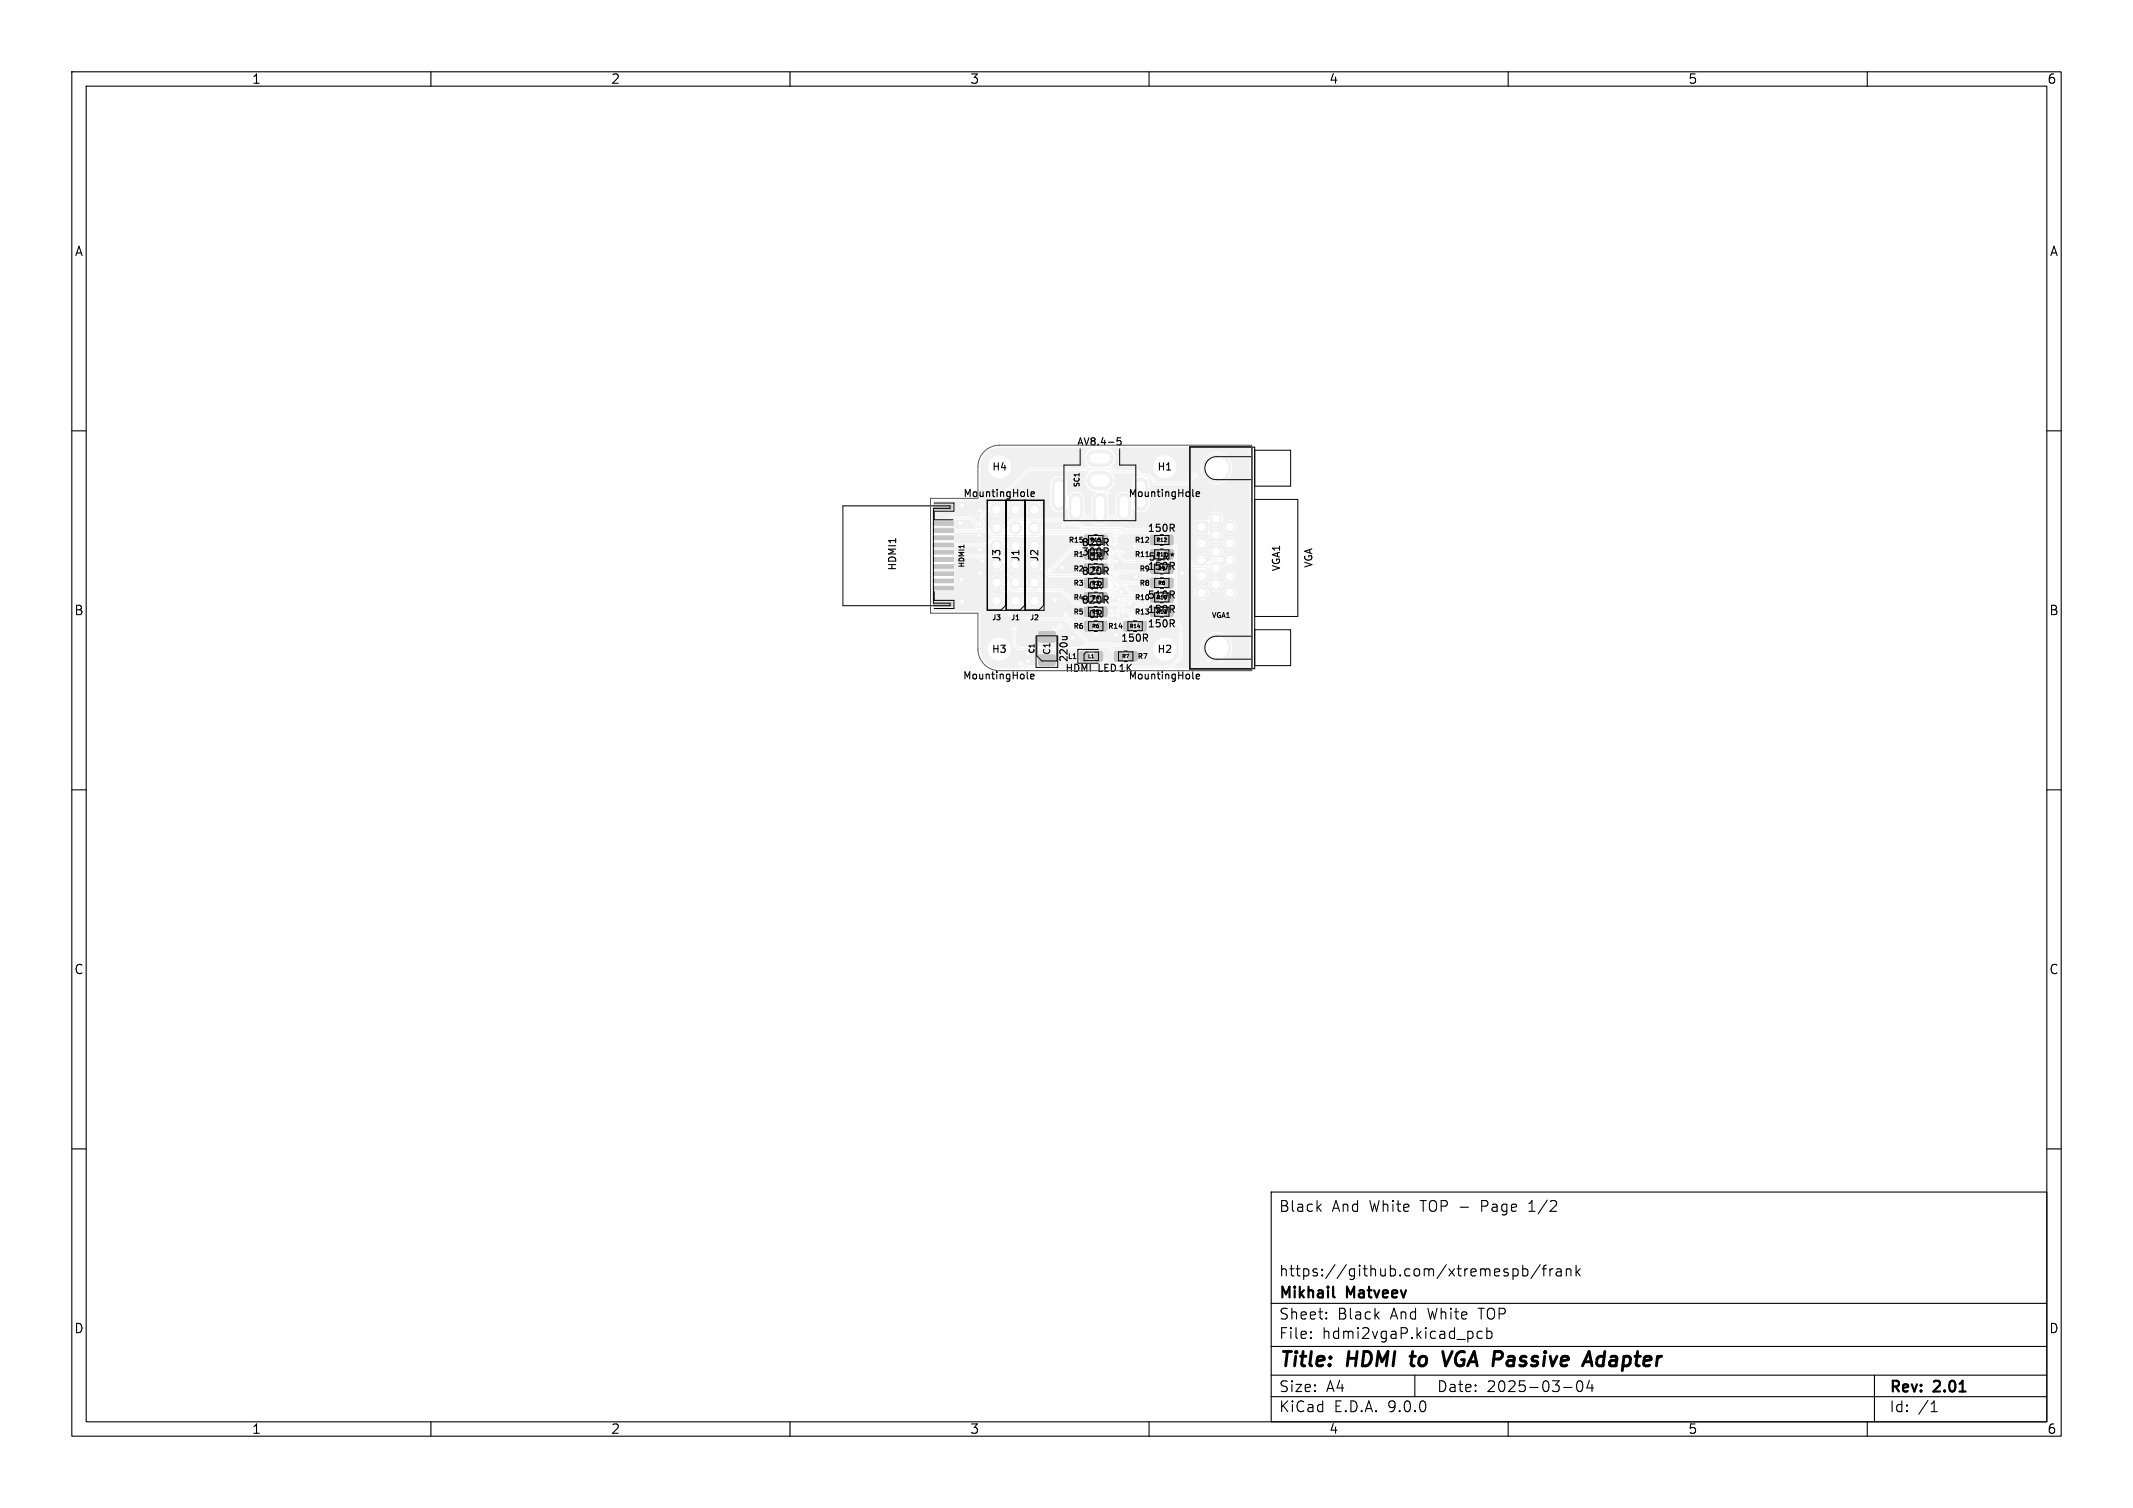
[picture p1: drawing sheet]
<svg xmlns="http://www.w3.org/2000/svg" width="297mm" height="210mm" viewBox="0 0 297 210" stroke-linecap="round" stroke-linejoin="round" font-family="sans-serif">
<g fill="#f0f0f0" stroke="#f0f0f0" stroke-width=".14">
<path d="M151 74.6l.2-.1 .9 .1 .1 .2-.1 1-.2 .1-.9-.1v-.1z"/>
<path d="M153 74.6l.2-.1 .9 .1 .1 .2-.1 1-.2 .1-.9-.1v-.1z"/>
<path d="M162.2 74.6l.2-.1 .9 .1 .1 .2-.1 1-.2 .1-.9-.1v-.1z"/>
<path d="M160.2 74.6l.2-.1 .9 .1 .1 .2-.1 1-.2 .1-.9-.1v-.1z"/>
<path d="M156.5 86.6l.2-.1 .9 .1v.2v1l-.2 .1-.9-.1-.1-.1z"/>
<path d="M158.5 86.6l.2-.1 .9 .1 .1 .2-.1 1-.2 .1-.9-.1-.1-.1z"/>
<path d="M153 86.6l.2-.1 .9 .1 .1 .2-.1 1-.2 .1-.9-.1v-.1z"/>
<path d="M151 86.6l.2-.1 .9 .1 .1 .2-.1 1-.2 .1-.9-.1v-.1z"/>
<path d="M160.2 76.6l.2-.1 .9 .1 .1 .2-.1 1-.2 .1-.9-.1v-.1z"/>
<path d="M162.2 76.6l.2-.1 .9 .1 .1 .2-.1 1-.2 .1-.9-.1v-.1z"/>
<path d="M153 78.6l.2-.1 .9 .1 .1 .2-.1 1-.2 .1-.9-.1v-.1z"/>
<path d="M151 78.6l.2-.1 .9 .1 .1 .2-.1 1-.2 .1-.9-.1v-.1z"/>
<path d="M144.7 91.2h2.1l.1 .2v1.1l-.2 .2h-2l-.1-.3z"/>
<path d="M144.7 88l2.1-.1 .1 .3v1.1l-.2 .1h-2l-.1-.2z"/>
<path d="M160.2 80.6l.2-.1 .9 .1 .1 .2-.1 1-.2 .1-.9-.1v-.1z"/>
<path d="M162.2 80.6l.2-.1 .9 .1 .1 .2-.1 1-.2 .1-.9-.1v-.1z"/>
<path d="M153 80.6l.2-.1 .9 .1 .1 .2-.1 1-.2 .1-.9-.1v-.1z"/>
<path d="M151 80.6l.2-.1 .9 .1 .1 .2-.1 1-.2 .1-.9-.1v-.1z"/>
<path d="M130 72.7h2.8v.5h-2.8z"/>
<path d="M130 73.7h2.8v.5h-2.8z"/>
<path d="M130 74.7h2.8v.5h-2.8z"/>
<path d="M130 75.7h2.8v.5h-2.8z"/>
<path d="M130 76.7h2.8v.5h-2.8z"/>
<path d="M130 77.7h2.8v.5h-2.8z"/>
<path d="M130 78.7h2.8v.5h-2.8z"/>
<path d="M130 79.7h2.8v.5h-2.8z"/>
<path d="M130 80.7h2.8v.5h-2.8z"/>
<path d="M130 81.7h2.8v.5h-2.8z"/>
<path d="M130 70.3h2.6v.6h-2.6z"/>
<path d="M130 83.9h2.6v.6h-2.6z"/>
<path d="M150.4 90.8l.2-.1 .8 .1 .1 .2-.1 1-.2 .1-.8-.1-.1-.1z"/>
<path d="M152.5 90.8l.1-.1 .9 .1v.2v1l-.2 .1-.8-.1-.1-.1z"/>
<path d="M153 82.6l.2-.1 .9 .1 .1 .2-.1 1-.2 .1-.9-.1v-.1z"/>
<path d="M151 82.6l.2-.1 .9 .1 .1 .2-.1 1-.2 .1-.9-.1v-.1z"/>
<path d="M155.2 90.8l.2-.1 .9 .1v.2v1l-.2 .1-.9-.1-.1-.1z"/>
<path d="M157.2 90.8l.2-.1 .9 .1v.2v1l-.2 .1-.9-.1-.1-.1z"/>
<path d="M153 84.6l.2-.1 .9 .1 .1 .2-.1 1-.2 .1-.9-.1v-.1z"/>
<path d="M151 84.6l.2-.1 .9 .1 .1 .2-.1 1-.2 .1-.9-.1v-.1z"/>
<path d="M166.5 72.6h1.6v1.6h-1.6z"/>
<circle cx="138.8" cy="83.7" r=".85"/>
<circle cx="138.8" cy="81.1" r=".85"/>
<circle cx="138.8" cy="78.6" r=".85"/>
<circle cx="138.8" cy="76" r=".85"/>
<circle cx="138.8" cy="73.5" r=".85"/>
<circle cx="138.8" cy="71" r=".85"/>
<circle cx="144" cy="83.7" r=".85"/>
<circle cx="144" cy="81.1" r=".85"/>
<circle cx="144" cy="78.6" r=".85"/>
<circle cx="144" cy="76" r=".85"/>
<circle cx="144" cy="73.5" r=".85"/>
<circle cx="144" cy="71" r=".85"/>
<circle cx="141.4" cy="83.7" r=".85"/>
<circle cx="141.4" cy="81.1" r=".85"/>
<circle cx="141.4" cy="78.6" r=".85"/>
<circle cx="141.4" cy="76" r=".85"/>
<circle cx="141.4" cy="73.5" r=".85"/>
<circle cx="141.4" cy="71" r=".85"/>
<circle cx="169.4" cy="90.2" r="2"/>
<circle cx="169.4" cy="65.2" r="2"/>
<circle cx="167.3" cy="75.7" r=".8"/>
<circle cx="167.3" cy="78" r=".8"/>
<circle cx="167.3" cy="80.3" r=".8"/>
<circle cx="167.3" cy="82.5" r=".8"/>
<circle cx="169.3" cy="72.2" r=".8"/>
<circle cx="169.3" cy="74.5" r=".8"/>
<circle cx="169.3" cy="76.8" r=".8"/>
<circle cx="169.3" cy="79.1" r=".8"/>
<circle cx="169.3" cy="81.4" r=".8"/>
<circle cx="171.3" cy="73.4" r=".8"/>
<circle cx="171.3" cy="75.7" r=".8"/>
<circle cx="171.3" cy="78" r=".8"/>
<circle cx="171.3" cy="80.3" r=".8"/>
<circle cx="171.3" cy="82.5" r=".8"/>
<circle cx="155.6" cy="85.8" r=".3"/>
<circle cx="158.2" cy="84.5" r=".3"/>
<circle cx="133.7" cy="72.9" r=".3"/>
<circle cx="149.3" cy="88.8" r=".3"/>
<circle cx="147.6" cy="87.2" r=".3"/>
<circle cx="134" cy="83.8" r=".3"/>
<circle cx="133.9" cy="80.7" r=".3"/>
<circle cx="143.1" cy="92.1" r=".3"/>
<circle cx="134" cy="70.4" r=".3"/>
<circle cx="155.8" cy="83.5" r=".3"/>
<circle cx="140.2" cy="80.1" r=".3"/>
<circle cx="156.1" cy="82.4" r=".3"/>
<circle cx="136.5" cy="76.6" r=".3"/>
<circle cx="159.3" cy="79" r=".3"/>
<circle cx="136.5" cy="79.7" r=".3"/>
<circle cx="158.2" cy="80.3" r=".3"/>
<circle cx="161.8" cy="76.2" r=".3"/>
<circle cx="148" cy="73.2" r=".3"/>
<circle cx="154.7" cy="75.2" r=".3"/>
<circle cx="156.3" cy="76.9" r=".3"/>
<circle cx="146.9" cy="83.6" r=".3"/>
<circle cx="164.6" cy="79.8" r=".3"/>
<circle cx="159.5" cy="84.1" r=".3"/>
<circle cx="147.9" cy="79.1" r=".3"/>
<circle cx="136.8" cy="78.1" r=".3"/>
<circle cx="154.2" cy="68.6" r=".3"/>
<circle cx="143.2" cy="91" r=".3"/>
<circle cx="152.6" cy="88.2" r=".3"/>
<circle cx="140.1" cy="82.4" r=".3"/>
<circle cx="145.4" cy="80.8" r=".3"/>
<circle cx="154.7" cy="85.1" r=".3"/>
<circle cx="155.4" cy="78.2" r=".3"/>
<circle cx="136.5" cy="71.1" r=".3"/>
<circle cx="136.3" cy="74.6" r=".3"/>
<circle cx="158" cy="76.1" r=".3"/>
<circle cx="155.5" cy="88.4" r=".3"/>
<circle cx="136.3" cy="72.9" r=".3"/>
<circle cx="141.2" cy="87.7" r=".3"/>
<circle cx="166.4" cy="66.2" r=".3"/>
<circle cx="159.3" cy="82.8" r=".3"/>
<circle cx="157.5" cy="86.1" r=".3"/>
<circle cx="155.6" cy="79.7" r=".3"/>
<circle cx="148.4" cy="85.7" r=".3"/>
<circle cx="155.4" cy="82" r=".3"/>
<circle cx="149.8" cy="87" r=".3"/>
<circle cx="155" cy="83" r=".3"/>
<circle cx="157.2" cy="84" r=".3"/>
<circle cx="155.3" cy="74.8" r=".3"/>
<circle cx="146.1" cy="79.5" r=".3"/>
<circle cx="165.8" cy="78.7" r=".3"/>
<circle cx="155.2" cy="75.7" r=".3"/>
<circle cx="156.3" cy="85.1" r=".3"/>
<circle cx="156" cy="74.1" r=".3"/>
<circle cx="155.5" cy="76.8" r=".3"/>
<circle cx="142.2" cy="92.4" r=".3"/>
</g>
<path d="M147.4 67.5v2.7M149.8 69.6v2M153.2 69.6v2.4M156.5 69.6v2M158.9 67.5v2.7" fill="none" stroke="#f0f0f0" stroke-width="2"/>
<path d="M152.6 66.9h1" fill="none" stroke="#f0f0f0" stroke-width="2.7"/>
<path d="M152.4 63.8h1.5" fill="none" stroke="#f0f0f0" stroke-width="2.4"/>
<g fill="none" stroke="#f0f0f0" stroke-width=".15">
<path d="M131.4 77.9h2.9l1.8 1.9h.3v-1.1l.4-.3v-.3M131.4 75.9h5.8l1-1h1l1.1 1.2h1.1M131.4 76.9h1.6l.5 .5h5.7l1.1 1.2h1.1M131.4 73.9h6.2l.7 .7h6.2l.3-.3h7.4l.5 .5M136.3 74.6h-.9l-.3 .3h-3.7M136.5 71.1l-.2 .2v1.6M138.3 69.9l-.6 .6v.4l-1.1 1v.6l.3 .2v.5l-.3 .3h-.5l-.3-.3v-.5l-.6-.6h-3.1l-.7 .8M138.8 73.5h1l1.1-1.1h7.2l.5 .6h1.5l.7 .6h5.4l.2 .2h5l2.2 2.3v8.2l-.8 .9M144 73.5h1.1l.5 .5 9.3-.1 .4 .5v.4M145.1 78.6v.7l.9 .9h6.5l1.1 1M150.4 70.6v1.4h5.4M151.6 79.2v-1h2.5l.4 .4v1.3l1.5 1.6h.4l1.3 1.2"/>
<path d="M152.6 76.3h-3.2l-3.3 3.2M153.6 79.7l1.5 1.5v.4l.3 .4M154.1 75.7h1.1M154.1 76.2l.7 .7v3l1.4 1.3h4.6M155.5 76.8v.3l1.2 1.1h4.8M155.8 72h.1M156 74.1h3.7l1.1 1.1v2M157.1 70.6l-1.3 1.4M159 66.2l-.6-.5h-3.1l-.4-.4h-11.7l-4.5 4.6M159 66.2h.1M160.3 79.6h-4.5l-.2 .2M161.6 78.3v4"/>
<path d="M162.8 79.2v4M166.4 66.2l-1.1 1.1h-4.6v-.3l-.7-.8h-1M171.3 78h-2.4l-1 1h-1.7l-.4-.3M138.8 83.7l2.5 2.5h7.2l.7 .8M138.8 81.1h1l1.1 1.1h7l1.9 1.9h6.3l.6-.7h1.3l1.8 1.8M141.2 87.7v2.1l.5 .5h8.9l.3-.3h3.4l1.4 1.4M145.8 91.9h2.4M147.6 87.2l-.5 .5h-.4l-.9 1M148.4 85.7l1.3 1.3M149.2 87.2l2.5 2.5h2.7l.2 .1h1.6M152.6 86.3l-1 .9M153 91.4l1.2 1.2h2.3l1.2-1.2"/>
<path d="M153.6 85.2l.4 .4h1.1M153.7 87h1.6M155 83l-.1 .2h-1.3M155.1 85.6h.1M157.2 84h-.5l-1.6 1.6M157.2 87.2v1.6M157.5 86.1l-.2 .2h-.8l-.3 .3h-.6v-.1l-1.2 .1-.3-.3h-1.1M158.4 83.1h-2.2l-.2-.2h-.5v-.1l-.3-.3h-.1l-.3-.2h-3.2v.9M160.8 85.5l-1.8 1.7M161.9 84.1v1.7l.3 .3M163.2 86.1l1.2 1.2v4.3l-1.3 1.4h-20.4l-.5-.6"/>
</g>
<path d="M156.3 85.1h1l.7 .7v.5l-1 .9" fill="none" stroke="#f0f0f0" stroke-width=".2"/>
<g fill="#f0f0f0">
<path d="M131.4 77.8h1.6v-.2l-.2-.2 .2-.2 .5 .5h4.6a1.05 1.05 0 0 0 .3 1.8 1.05 1.05 0 0 0 1.4-1l.6 .3a1.07 1.07 0 0 0 .9 .7 1.07 1.07 0 0 0 1.1-.6 1.01 1.01 0 0 0-.7-1.3 1.01 1.01 0 0 0-1.3 .7h-.1l-1-1.1h-.3v-.2a1.17 1.17 0 0 0 .8-1l.4 .2a.49 .49 0 0 1 .4 .5 1.01 1.01 0 0 0 1.2 .3 1.01 1.01 0 0 0 .6-1h.6v.1a1.01 1.01 0 0 0 1.6 .8 1.01 1.01 0 0 0 0-1.7 1.01 1.01 0 0 0-1.6 .8h-.6v-.2a1.06 1.06 0 0 0-1-.8 1.06 1.06 0 0 0-1 .7l-.8-.7v-.2h4.9l.5-.3h5.7l.1 .1v.5h.8l-.1 .2h-.7v.7l-1.5 .1-3 2.9-.3 .1-.3 .3-.3-.2v-.7l-.1-.1a.49 .49 0 0 1-.5-.4 1.01 1.01 0 0 0-1.4-.1 1.01 1.01 0 0 0-.1 1.4 1.01 1.01 0 0 0 1.5 0l1.2 1.1h4.9l-.1 1.4 .2 .2 .3 .1a.18 .18 0 0 1 0 .2 .18 .18 0 0 1-.2 .1l-.3 .2v1.3h-.9l-2-1.9-3.1-.1a1.04 1.04 0 0 0 0-1.5 1.04 1.04 0 0 0-1.5 0 1.04 1.04 0 0 0 0 1.5l-1.1 .1-.1-.1a1.01 1.01 0 0 0-.3-1.7 1.01 1.01 0 0 0-1.4 1h-.1l-.6-.4a1 1 0 0 0-1.5-.4 1 1 0 0 0 0 1.6 1 1 0 0 0 1.5-.5l1.2 .9 6.9 .1 1.8 1.8 1.3 .1-.1 1.3 .2 .3h1.1l.1 .2-.1 .2-.9-.1-.3 .2-.1 1.2 .1 .2 .2 .1h1.1l.1-.3v-.8l.3-.3 .2 .2v1l.3 .2h.9l.3-.2v-.5h.6a.52 .52 0 0 0 .6 .2 .52 .52 0 0 0 .3-.7h.5l.1 1.1 .6 .2v.6l-.9 .9h-1.4l-.2-.1-2.7-.1-1.9-1.8v-.2a.48 .48 0 0 0 .3-.6 .48 .48 0 0 0-.7-.3l-.7-.7a.47 .47 0 0 0-.5-.6 .47 .47 0 0 0-.4 .7l-6.5 .1-1.8-1.8 .2-.6h.6v.2a1.01 1.01 0 0 0 1.1 .9 1.01 1.01 0 0 0 .9-1.1h.6v.2a1.01 1.01 0 0 0 1.6 .7 1.01 1.01 0 0 0 0-1.7 1.01 1.01 0 0 0-1.6 .8h-.6v-.2a1.01 1.01 0 0 0-1.1-.7 1.01 1.01 0 0 0-.9 .9h-.6l-.1-.2a1.01 1.01 0 0 0-1.3-.7 1.01 1.01 0 0 0-.5 1.4 1.01 1.01 0 0 0 1.3 .5l2.1 1.8h7.1l.6 .7 .1 .2 2.2 2.4-.5 .1-.4 .3h-8.5l-.5-.5v-1.5h3v1.1l.2 .3 2.2 .1 .3-.3v-1.3l.4-.3a.46 .46 0 0 0 .6-.4 .46 .46 0 0 0-.5-.5 .46 .46 0 0 0-.4 .5l-.2 .2h-.3l-.4 .3h-1.6l-.2 .1-.1 .2h-3a.46 .46 0 0 0 .2-.6 .46 .46 0 0 0-.6-.2 .46 .46 0 0 0-.2 .6l.2 .2v1.7l.7 .7h8.5v.2l-.1 .6h.7v-.8h.2v.8h.7v-.4a.61 .61 0 0 0-.9-.4v-.1l.2-.2h3.2l.8 .8v1l.3 .3-.1 .1h-.9l-.6-.6v-1l-.2-.2-.2-.1-.8 .1-.2 .1v1.3l.2 .2h1l.3 .4v.1h-6.7l.1-.5h1a.46 .46 0 0 0 .5-.1 .46 .46 0 0 0 .1-.6h1.3l.1 .6 .3 .2h.3v-.8h.2v.8h.5l.2-.4v-.4h-2.9l-.1-.1a.54 .54 0 0 0-.8 .3h-.8a.64 .64 0 0 0-.3-.7h-2.1l-.2 .3v1.4h-1.7l-.2-.1a.47 .47 0 0 0-.4-.6 .47 .47 0 0 0-.5 .5 .59 .59 0 0 0 .6 .4l-.1 .2h-3a2.71 2.71 0 0 1-2.7-2.8h1v.2a1.6 1.6 0 0 0 2.5 1.3 1.6 1.6 0 0 0 0-2.8 1.6 1.6 0 0 0-2.5 1.3h-1v-4.9l-.1-.2-6.5-.2v-.4h2.8v-.7l-.1-.2h-2.7v-1.3l.1-.1h2.8l.1-.1v-.6a.19 .19 0 0 1-.1-.2 .19 .19 0 0 1 .2-.2v-.2h-1.5l-.1-.1 .1-.1h1.5v-.2l-.2-.2 .1-.2v-.6l-.1-.1-2.9-.1 .1-.1h2.9v-.7l-.1-.2 .2-.2v-.2h-1.5z"/>
<path d="M154.3 62.3l19.7 .1v30.6l-.1 .1-10.5-.1 1.2-1.3v-1.6h2.6l.1 .8 .4 .8 .5-.4 .1 .1-.4 .4a2.2 2.2 0 0 0 3 0l-.5-.4 .2-.1 .4 .4a2.2 2.2 0 0 0 0-3l-.4 .4-.2-.1 .4-.5a2.2 2.2 0 0 0-2.9 .1l.4 .4-.1 .1-.5-.4-.3 .5-.2 .9h-2.6v-2.8l-1.2-1.3 .1-.3v-.9l.4-.4v-2h2.4l.1 .4 .1 .4 .4-.4 .1 .2-.3 .3 .5 .2h.4l.4-.2-.4-.3 .1-.2 .4 .4 .2-.4v-.3h2a.96 .96 0 0 0 1.3 .9 .96 .96 0 0 0 .3-1.6 .96 .96 0 0 0-1.5 .5l-.1 .2h-2l-.2-.6-.4 .4-.1-.2 .4-.3-.4-.2-.4-.1-.5 .3 .3 .3-.1 .2-.4-.4-.2 .5h-2.4v-1.1h4.4v.4l.2 .3 .4-.3 .1 .1-.3 .4 .5 .2h.4l.3-.2-.3-.4 .1-.1 .4 .3 .2-.3v-.4l-.2-.5-.4 .3-.1-.1 .3-.4-.5-.2h-.4l-.3 .2 .3 .4-.1 .1-.4-.3-.2 .5h-4.4v-2.7h1.5a.66 .66 0 0 0 .6 .6l.1 .1h.7l.1 .1a.96 .96 0 0 0-.1 1.7 .96 .96 0 0 0 1.5-.9h2v.1a.96 .96 0 0 0 1.5 .8 .96 .96 0 0 0 0-1.7 .96 .96 0 0 0-1.5 .8h-2l-.1-.4-.4-.5 .4-.3h.1a.98 .98 0 0 0 1.5 .9 .98 .98 0 0 0 .1-1.6l.4-.1a.99 .99 0 0 0 1.2 .7 .99 .99 0 0 0 .7-1.2 1 1 0 0 0-1-.7 1 1 0 0 0-.9 .7h-.3l-.4-.5 .1-.1 .4 .4 .1-.2 .1-.6-.2-.5-.4 .3-.1-.1 .3-.4-.5-.2-.4 .1-.3 .1 .3 .4-.1 .1-.4-.3-.2 .3v.4l.2 .6 .4-.4 .1 .1-.3 .4 .1 .2-.5 .3a1 1 0 0 0-1.3-1 1 1 0 0 0-.3 1.7h-.4a.48 .48 0 0 0-.4-.6 .48 .48 0 0 0-.5 .4h-1.5v-2.6l-.4-.4h2.9a.95 .95 0 0 0 .9 1 .95 .95 0 0 0 1-1h2v.2a.96 .96 0 0 0 1.5 .7 .96 .96 0 0 0 0-1.6 .96 .96 0 0 0-1.5 .7h-2l-.1-.2a.96 .96 0 0 0-1-.7 .96 .96 0 0 0-.8 .9h-2.9v-.9l-.1-.3h-1.2l-.8-.8h-4.8l-.3-.2h-5.4l-.6-.6 .5-.5h1.2a1.18 1.18 0 0 0 1.1 .9 1.18 1.18 0 0 0 1.2-.9h1.3a1.15 1.15 0 0 0 1.5 .3h9.3v1.7h1.8l.3 .9 .4-.4 .1 .1-.3 .4a1 1 0 0 0 1.2 0l-.3-.4 .1-.1 .4 .4 .1-.2 .1-.6-.2-.5-.4 .4-.1-.2 .3-.3-.5-.3-.4 .1-.3 .2 .3 .3-.1 .2-.4-.4-.1 .1h-.1v-.7h2v.2a.96 .96 0 0 0 1.5 .7 .96 .96 0 0 0 0-1.6 .96 .96 0 0 0-1.5 .7h-2v-.5l.1-.1 .1 .2 .4-.4 .1 .2-.3 .3 .5 .2h.4l.3-.2-.3-.3 .1-.2 .4 .4 .1-.2 .1-.4-.1-.5-.1-.2-.4 .4-.1-.2 .3-.3-.5-.3-.4 .1-.3 .2 .3 .3-.1 .2-.4-.4-.3 .8h-1.7l-.1 .2h-9.3l.4-.4 .1-.3 .1-1.2 .5 .5 .6 .2v-.7h.2v.7a1.2 1.2 0 0 0 1.1-1.1v-1.4h-.6v-.2h.6v-1.3l-.1-.4-.3-.4 .1-.1h.1l.6 .5v.4l.2 .1h4.7l.9-.8a.46 .46 0 0 0 .5-.3 .46 .46 0 0 0-.3-.6 .46 .46 0 0 0-.5 .3l-.1 .3-.7 .7h-4.2l-.9-1.1h-1l-.6-.5h-3.1l-.3-.4-.4-.1 .1-.1h5.8a1.6 1.6 0 0 0 1.5 1.7 1.6 1.6 0 0 0 1.7-1.5h3.4l.1 .8 .4 .8 .5-.4 .1 .1-.4 .5a2.2 2.2 0 0 0 3-.1l-.5-.4 .2-.1 .4 .4a2.2 2.2 0 0 0 0-3l-.4 .4-.2-.1 .4-.5a2.2 2.2 0 0 0-2.9 .1l.4 .4-.1 .1-.5-.4-.3 .5-.2 .9h-3.4a1.6 1.6 0 0 0-1.5-1.7 1.6 1.6 0 0 0-1.7 1.5h-5.8l.4-.5 .1-.5h-.7v-.2h.7a1.68 1.68 0 0 0-1.1-1.3z"/>
<path d="M157.8 86.8l.5-.3 .1 1.4 .3 .2h.7l.2-.1 .2-.2v-1l.7-.7 .7-.1 .4-.2 .6 .6h.9l1.1 1v4.1l-1.3 1.2h-5.9l-.1-.1 .4-.4h.9l.3-.2-.1-1.3-.3-.2h-.7l-.2 .1-.2 .2v1l-.6 .6h-.2v-.1l.2-.2 .1-.2-.1-1.2-.3-.2-.9 .1-.3-.3h5.7a1.61 1.61 0 0 0 2.2 1.6 1.61 1.61 0 0 0 .4-2.7 1.61 1.61 0 0 0-2.6 .8v.3l-5.7-.1v-.2h1.4l1.1-1.1 .1-.8 .3-.3z"/>
<path d="M156.5 84.6l.3-.4a.53 .53 0 0 0 .7 .1 .53 .53 0 0 0 .2-.6h.2l1.7 1.7a.34 .34 0 0 1 .4 .1 .34 .34 0 0 1 0 .4l-.5 .5-.8-.1-.4 .2-.1-.8-.7-.8h-.8l-.3-.2z"/>
<path d="M154.3 85.9l.9-.1 .6-.5a.54 .54 0 0 0 .9 .1h.5l.1 .2-.3 .4h-.5l-.4 .4-1-.1-.5 .1-.4-.4z"/>
<path d="M154.2 84.4h1.6l.1 .1-.9 .8-.6 .1-.1-.1z"/>
<path d="M156.8 81.5l2.4-.1a.59 .59 0 0 0 .9 .5l.3 .2 .9-.1 .1 .1a.21 .21 0 0 1-.2 .2h-.8l-.3 .2-.1 1.2 .2 .3 .2 .1 1-.1 .1-.3v-.9l.4-.4v-.6h.1l.2 .2 .3 .1a.18 .18 0 0 1 0 .2 .18 .18 0 0 1-.2 .1l-.3 .2v1l-.3 .4v.6h-.2l-.3-.2-.8-.1a.59 .59 0 0 0-.4 .6h-.2l-1.1-1.1v-.1l.1-.1a.38 .38 0 0 1 .5-.3 .46 .46 0 0 0 .4-.7 .46 .46 0 0 0-.8-.1h-1.2z"/>
<path d="M154.3 83.5l.5-.1a.56 .56 0 0 0 .7-.2h.4l.5 .3-.5 .4h-1.5l-.1-.1z"/>
<path d="M155.9 81.7h.5l1 1.1-.1 .1h-.9l-.3-.2h-.3a.16 .16 0 0 1-.2-.1 .16 .16 0 0 1 .1-.2l.2-.3z"/>
<path d="M155.7 80.2l.5-.3h3.8l.3 .1h1l.1 .1v.3l-1-.1a.61 .61 0 0 0-.4 .7h-3.7l-.7-.6z"/>
<path d="M146.6 79.4l2.9-2.9h1.3v1.2a.44 .44 0 0 0 .5 .4 .18 .18 0 0 1 0 .2 .18 .18 0 0 1-.2 .1l-.3 .2v1.2v.1h-4.2l-.1-.1z"/>
<path d="M155.1 77.1h.1l.2 .1 1.2 1.2 3.5 .1-.1 .9h-4.1a.58 .58 0 0 0-.8 .2l-.1-.1z"/>
<path d="M160.1 74.1h1.2l.7 .7 .1 1.1 .3 .2h.8a.17 .17 0 0 1 .2 .1 .17 .17 0 0 1-.2 .1h-.8l-.3 .2-.1 1.1-.4 .4-.1-.1v-1.2a.44 .44 0 0 0-.4-.4h-.1a.19 .19 0 0 1 0-.2 .19 .19 0 0 1 .2-.1l.2-.1 .1-.2-.1-1.2-.2-.2-1 .1z"/>
<path d="M154.3 76h.5a.5 .5 0 0 0 .8 0 .5 .5 0 0 0-.2-.7l.1-.1a.57 .57 0 0 0 .3-.6l.4-.1 .3-.2h3.1l.4 .5v.9a.44 .44 0 0 0 .5 .4 .18 .18 0 0 1 0 .2 .18 .18 0 0 1-.2 .1l-.3 .2 .1 1.3-.1 .1h-3.2l-.9-.9a.49 .49 0 0 0-.2-.7 .49 .49 0 0 0-.7 .3z"/>
<path d="M129.9 76.3h2.9l.2-.2h4.2l.5-.4a1.33 1.33 0 0 0 .8 1.4l-.1 .1h-4.7l-.9-.7h-2.8z"/>
<path d="M131.4 74.8h1.6v-.2a.24 .24 0 0 1-.2-.3 .24 .24 0 0 1 .2-.2h4.5l.5 .6-1 1h-4l-.2-.3 .2-.2v-.2h-1.5z"/>
<path d="M152.5 74.2l2.2-.1 .3 .2v.2a.57 .57 0 0 0 .1 .7l-.3 .3h-.4l-.1-.9-.1-.2-1-.1-.4 .2z"/>
<path d="M144.8 72.7l3.1-.1 .7 .6h1.4l.4 .5h-4.7l-.4-.4h-.3z"/>
<path d="M129.9 73.3h2.9l.1-.1-.1-.7 .1-.1h2.2l.5 .5a.62 .62 0 0 0 .3 .7l-.1 .1h-2.8l-.2-.2h-2.8z"/>
<path d="M136.9 72l.7-.8 .2 .1a1.01 1.01 0 0 0 1.2 .7 1.01 1.01 0 0 0 .8-1.1h.6a1.01 1.01 0 0 0 1 1.1 1.01 1.01 0 0 0 1-1.1h.6a1.01 1.01 0 0 0 1.4 1 1.01 1.01 0 0 0 .3-1.7 1.01 1.01 0 0 0-1.6 .5l-.1 .2h-.6a1.01 1.01 0 0 0-1-.9 1.01 1.01 0 0 0-1 .9h-.6l-.3-.6-.5-.3v-.1l4.3-4.3h8.4a2.08 2.08 0 0 0-.6 1.2h.7v.2h-.7a1.72 1.72 0 0 0 1.5 1.5 1.6 1.6 0 0 0-.6 1v2.2l-.1 .1-.9-.1v-2.2a1.17 1.17 0 0 0-1-1 1.17 1.17 0 0 0-1.2 .5l-.2-.1h-.6v-.2h.6v-1.3a1.2 1.2 0 0 0-1.1-1.1v.7h-.2v-.7a1.2 1.2 0 0 0-1.1 1.1v1.3h.6v.2h-.6v1.4a1.2 1.2 0 0 0 1.1 1.1v-.7h.2v.7a1.37 1.37 0 0 0 1-.7l.1 .1v.9a1.25 1.25 0 0 0 .6 .9l-.1 .1h-.4l-.6-.5h-7.2l-1.2 1a1.05 1.05 0 0 0-1.2-.7 1.05 1.05 0 0 0-.8 1.2l-.9-.1 .3-.4v-.5l-.2-.3z"/>
<path d="M129.9 69.7l6.5-.1 .1-.2v-4.5h1.1a1.6 1.6 0 0 0 2.2 1.6 1.6 1.6 0 0 0 .4-2.7 1.6 1.6 0 0 0-2.6 .8v.3h-1.1a2.69 2.69 0 0 1 2.7-2.6h12.8v.1a1.55 1.55 0 0 0-1 1.3h.7v.2h-.7a1.84 1.84 0 0 0 .6 1.1l-8.5 .1-4.5 4.5-.4 .1-.7 .7-.1 .4-.9 1-.1 .7 .1 .2a.31 .31 0 0 1 0 .5 .31 .31 0 0 1-.5-.2v-.4l-.7-.7h-3.2l-.7 .6h-1.5v-1.4h2.7l.1-.2v-.6l-.1-.1h-2.6l-.1-.1z"/>
<path d="M154.7 65.6h.1l.4 .3h3.1l.3 .4a1.31 1.31 0 0 0-.9 1.1v1.3h.6v.2h-.6l-.2 .1a1.17 1.17 0 0 0-1.2-.5 1.17 1.17 0 0 0-1 1v2.3h-1v-2.5l-.2-.3-.4-.5a1.69 1.69 0 0 0 1.5-1.5h-.7v-.2h.7a1.91 1.91 0 0 0-.6-1.1z"/>
<path d="M153.1 65.6h.1v.5h-.2z"/>
<path d="M153 64.5h.2v.6l-.1-.1z"/>
</g>
<g fill="#fff" stroke="#fff" stroke-width=".14">
<circle cx="155.6" cy="85.8" r=".17"/>
<circle cx="158.2" cy="84.5" r=".17"/>
<circle cx="133.7" cy="72.8" r=".17"/>
<circle cx="149.3" cy="88.8" r=".17"/>
<circle cx="147.6" cy="87.2" r=".17"/>
<circle cx="134" cy="83.8" r=".17"/>
<circle cx="133.9" cy="80.7" r=".17"/>
<circle cx="143.1" cy="92.1" r=".18"/>
<circle cx="134" cy="70.4" r=".18"/>
<circle cx="155.8" cy="83.5" r=".17"/>
<circle cx="140.2" cy="80.1" r=".18"/>
<circle cx="156.1" cy="82.4" r=".18"/>
<circle cx="136.5" cy="76.5" r=".17"/>
<circle cx="136.5" cy="79.7" r=".18"/>
<circle cx="158.2" cy="80.3" r=".17"/>
<circle cx="161.8" cy="76.2" r=".17"/>
<circle cx="148" cy="73.2" r=".17"/>
<circle cx="154.7" cy="75.2" r=".17"/>
<circle cx="156.3" cy="76.9" r=".17"/>
<circle cx="146.9" cy="83.6" r=".18"/>
<circle cx="164.6" cy="79.8" r=".17"/>
<circle cx="159.5" cy="84.1" r=".17"/>
<circle cx="147.9" cy="79" r=".18"/>
<circle cx="136.8" cy="78.1" r=".17"/>
<circle cx="154.2" cy="68.6" r=".18"/>
<circle cx="143.2" cy="91" r=".17"/>
<circle cx="152.6" cy="88.2" r=".18"/>
<circle cx="140.1" cy="82.4" r=".17"/>
<circle cx="145.4" cy="80.8" r=".17"/>
<circle cx="154.7" cy="85.1" r=".17"/>
<circle cx="155.4" cy="78.2" r=".18"/>
<circle cx="136.5" cy="71.1" r=".17"/>
<circle cx="136.3" cy="74.5" r=".17"/>
<circle cx="158" cy="76.1" r=".17"/>
<circle cx="155.4" cy="88.4" r=".17"/>
<circle cx="136.3" cy="72.9" r=".18"/>
<circle cx="141.2" cy="87.7" r=".17"/>
<circle cx="166.4" cy="66.2" r=".17"/>
<circle cx="159.3" cy="82.8" r=".17"/>
<circle cx="157.5" cy="86.1" r=".17"/>
<circle cx="155.6" cy="79.7" r=".18"/>
<circle cx="148.4" cy="85.7" r=".18"/>
<circle cx="155.4" cy="82" r=".17"/>
<circle cx="155" cy="83" r=".17"/>
<circle cx="157.2" cy="84" r=".17"/>
<circle cx="155.3" cy="74.8" r=".17"/>
<circle cx="146.1" cy="79.5" r=".17"/>
<circle cx="165.8" cy="78.7" r=".17"/>
<circle cx="155.2" cy="75.7" r=".17"/>
<circle cx="156.3" cy="85.1" r=".17"/>
<circle cx="156" cy="74.1" r=".17"/>
<circle cx="155.6" cy="76.8" r=".17"/>
<circle cx="142.2" cy="92.4" r=".17"/>
<circle cx="162.2" cy="90.4" r="1.35"/>
<circle cx="162.2" cy="65" r="1.35"/>
<circle cx="139.2" cy="65" r="1.35"/>
<circle cx="139.1" cy="90.4" r="1.35"/>
<circle cx="138.8" cy="83.7" r=".5"/>
<circle cx="138.8" cy="81.1" r=".5"/>
<circle cx="138.8" cy="78.6" r=".5"/>
<circle cx="138.8" cy="76.1" r=".5"/>
<circle cx="138.8" cy="73.5" r=".5"/>
<circle cx="138.8" cy="71" r=".5"/>
<circle cx="144" cy="83.7" r=".5"/>
<circle cx="144" cy="81.1" r=".5"/>
<circle cx="144" cy="78.6" r=".5"/>
<circle cx="144" cy="76.1" r=".5"/>
<circle cx="144" cy="73.5" r=".5"/>
<circle cx="144" cy="71" r=".5"/>
<circle cx="141.4" cy="83.7" r=".5"/>
<circle cx="141.4" cy="81.1" r=".5"/>
<circle cx="141.4" cy="78.6" r=".5"/>
<circle cx="141.4" cy="76.1" r=".5"/>
<circle cx="141.4" cy="73.5" r=".5"/>
<circle cx="141.4" cy="71" r=".5"/>
<circle cx="169.4" cy="90.2" r="1.6"/>
<circle cx="169.4" cy="65.2" r="1.6"/>
<circle cx="167.3" cy="73.4" r=".5"/>
<circle cx="167.3" cy="75.7" r=".5"/>
<circle cx="167.3" cy="78" r=".5"/>
<circle cx="167.3" cy="80.3" r=".5"/>
<circle cx="167.3" cy="82.5" r=".5"/>
<circle cx="169.3" cy="72.2" r=".5"/>
<circle cx="169.3" cy="74.5" r=".5"/>
<circle cx="169.3" cy="76.8" r=".5"/>
<circle cx="169.3" cy="79.1" r=".5"/>
<circle cx="169.3" cy="81.4" r=".5"/>
<circle cx="171.3" cy="73.4" r=".5"/>
<circle cx="171.3" cy="75.7" r=".5"/>
<circle cx="171.3" cy="78" r=".5"/>
<circle cx="171.3" cy="80.3" r=".5"/>
<circle cx="171.3" cy="82.5" r=".5"/>
</g>
<path d="M147.4 67.6v2.5M149.8 69.7v1.8M153.2 69.7v2.3M156.5 69.7v1.8M158.9 67.6v2.5" fill="none" stroke="#fff" stroke-width="1.2"/>
<path d="M152.6 66.9h1" fill="none" stroke="#fff" stroke-width="1.7"/>
<path d="M152.4 63.8h1.5" fill="none" stroke="#fff" stroke-width="1.4"/>
<g fill="#c4c4c4" stroke="#c4c4c4" stroke-width=".14">
<path d="M151 74.6l.2-.1 .9 .1 .1 .2-.1 1-.2 .1-.9-.1v-.1z"/>
<path d="M153 74.6l.2-.1 .9 .1 .1 .2-.1 1-.2 .1-.9-.1v-.1z"/>
<path d="M162.2 74.6l.2-.1 .9 .1 .1 .2-.1 1-.2 .1-.9-.1v-.1z"/>
<path d="M160.2 74.6l.2-.1 .9 .1 .1 .2-.1 1-.2 .1-.9-.1v-.1z"/>
<path d="M156.5 86.6l.2-.1 .9 .1v.2v1l-.2 .1-.9-.1-.1-.1z"/>
<path d="M158.5 86.6l.2-.1 .9 .1 .1 .2-.1 1-.2 .1-.9-.1-.1-.1z"/>
<path d="M153 86.6l.2-.1 .9 .1 .1 .2-.1 1-.2 .1-.9-.1v-.1z"/>
<path d="M151 86.6l.2-.1 .9 .1 .1 .2-.1 1-.2 .1-.9-.1v-.1z"/>
<path d="M160.2 76.6l.2-.1 .9 .1 .1 .2-.1 1-.2 .1-.9-.1v-.1z"/>
<path d="M162.2 76.6l.2-.1 .9 .1 .1 .2-.1 1-.2 .1-.9-.1v-.1z"/>
<path d="M153 78.6l.2-.1 .9 .1 .1 .2-.1 1-.2 .1-.9-.1v-.1z"/>
<path d="M151 78.6l.2-.1 .9 .1 .1 .2-.1 1-.2 .1-.9-.1v-.1z"/>
<path d="M144.7 91.2h2.1l.1 .2v1.1l-.2 .2h-2l-.1-.3z"/>
<path d="M144.7 88l2.1-.1 .1 .3v1.1l-.2 .1h-2l-.1-.2z"/>
<path d="M160.2 80.6l.2-.1 .9 .1 .1 .2-.1 1-.2 .1-.9-.1v-.1z"/>
<path d="M162.2 80.6l.2-.1 .9 .1 .1 .2-.1 1-.2 .1-.9-.1v-.1z"/>
<path d="M153 80.6l.2-.1 .9 .1 .1 .2-.1 1-.2 .1-.9-.1v-.1z"/>
<path d="M151 80.6l.2-.1 .9 .1 .1 .2-.1 1-.2 .1-.9-.1v-.1z"/>
<path d="M130 72.7h2.8v.5h-2.8z"/>
<path d="M130 73.7h2.8v.5h-2.8z"/>
<path d="M130 74.7h2.8v.5h-2.8z"/>
<path d="M130 75.7h2.8v.5h-2.8z"/>
<path d="M130 76.7h2.8v.5h-2.8z"/>
<path d="M130 77.7h2.8v.5h-2.8z"/>
<path d="M130 78.7h2.8v.5h-2.8z"/>
<path d="M130 79.7h2.8v.5h-2.8z"/>
<path d="M130 80.7h2.8v.5h-2.8z"/>
<path d="M130 81.7h2.8v.5h-2.8z"/>
<path d="M130 70.3h2.6v.6h-2.6z"/>
<path d="M130 83.9h2.6v.6h-2.6z"/>
<path d="M150.4 90.8l.2-.1 .8 .1 .1 .2-.1 1-.2 .1-.8-.1-.1-.1z"/>
<path d="M152.5 90.8l.1-.1 .9 .1v.2v1l-.2 .1-.8-.1-.1-.1z"/>
<path d="M153 82.6l.2-.1 .9 .1 .1 .2-.1 1-.2 .1-.9-.1v-.1z"/>
<path d="M151 82.6l.2-.1 .9 .1 .1 .2-.1 1-.2 .1-.9-.1v-.1z"/>
<path d="M155.2 90.8l.2-.1 .9 .1v.2v1l-.2 .1-.9-.1-.1-.1z"/>
<path d="M157.2 90.8l.2-.1 .9 .1v.2v1l-.2 .1-.9-.1-.1-.1z"/>
<path d="M153 84.6l.2-.1 .9 .1 .1 .2-.1 1-.2 .1-.9-.1v-.1z"/>
<path d="M151 84.6l.2-.1 .9 .1 .1 .2-.1 1-.2 .1-.9-.1v-.1z"/>
</g>
<g fill="none" stroke="#000" stroke-width=".14">
<path d="M117.4 70.5h14.9v.3h-2.3v13.2h2.3v.4h-14.9zM130.1 70.1h2.7v1.1h-2.7v1.2h2.6M134.2 75.9v.4M137.5 69.7h2.5v14.6l-.6 .6h-1.9zM140.1 69.6v15.4M140.1 69.7h2.6v14.6l-.7 .6h-1.9zM142.7 69.6v15.4M142.8 69.7h2.5v14.6l-.6 .6h-1.9zM150.4 62.5v2.3h-2.2v7.7h10v-7.7h-2.3v-2.3M151.6 75.8v-1.2h2v1.2M151.6 78.6v1.2M152.3 74.5h.5"/>
<path d="M153.6 78.6v1.2M159.5 75.5h.4M159.9 74.9v.2M160.8 74.6v1.2h2v-1.2M160.8 77.8v-1.2h2v1.2M161.5 75.9h.5M161.5 76.5h.5M165.7 62.3h9v30.8h-9zM174.2 62.2h-8.6v31h8.6M174.3 63.6h-4.9a1.6 1.6 0 0 0-1.6 1.6 1.6 1.6 0 0 0 1.6 1.6h4.9M174.3 62.3v30.8M174.7 62.7h5v5h-5"/>
<path d="M174.7 69.6h6v16.3h-6M130.1 82.4v1.2h2.7v1.1h-2.7M137.4 85v-15.4h8v15.4h-7.9M144.3 88.6v4.3h3v-4.3M144.4 88.6h2.8v3.5h-2.1l-.7-.7zM151.2 90.8h1.7v1.2h-2v-.9zM151.6 80.6v1.2M151.6 82.6v1.2M151.6 84.6v1.2M151.6 86.6v1.2h2v-1.2M152.3 87.9h.5M152.9 90.4h-2.8v2h2.8"/>
<path d="M153.6 80.6v1.2M153.6 82.6v1.2M153.6 84.6v1.2M155.7 90.8h2v1.2h-2zM155.8 87.3h.5M156.5 90.7h.5M156.5 92.1h.5M157 86.6h2v1.2h-2zM157.8 86.5h.5M157.8 87.9h.5M160.8 80.6h2v1.2h-2zM161.5 80.5h.5"/>
<path d="M161.5 81.9h.5M174.3 88.6h-4.9a1.6 1.6 0 0 0-1.6 1.6 1.6 1.6 0 0 0 1.6 1.6h4.9M174.7 87.7h5v5h-5"/>
</g>
<g fill="none" stroke="#000" stroke-width=".15">
<path d="M10 10h277v190h-277zM12 12h273v186h-273zM60 10v2M110 10v2M160 10v2M210 10v2M260 10v2M10 60h2M124.7 75v.6M143.1 68.2v.8l.1 .2M143.6 68.8l.4-.1v-.2h-.3l-.1 .1v.5h.4M154 76.8l.3 .5"/>
<path d="M154 79.5l.3 .5M154 75.5l.3 .5M154.3 76.4v.3M154.3 75.1v.3M154.3 79.1v.3M156.1 61h-.5l-.1 .4 .2-.1 .3 .1 .1 .1v.4l-.2 .1-.4-.1M163.2 73.5l.3 .5M163.2 78.8l.3 .5M163.5 73.1v.3M163.5 78.4v.3M163.5 77.1l-.3 .1 .2 .2M166.1 68.2v.8l.1 .2"/>
<path d="M166.6 68.8l.4-.1v-.2h-.3l-.1 .1v.5h.4M285 60h2M143 93.6v.8l.2 .2M143.5 94.2l.5-.1-.1-.2h-.3l-.1 .1 .1 .5h.3M147.9 88.7h.7M148.5 88.7l.1 .2M154 83.5l.3 .5M154.3 83.1v.3M159.5 88.8l.3 .5M159.7 88.4v.3M163.2 86.8l.3 .5M163.2 82.8l.3 .5"/>
<path d="M163.2 84.8l.3 .5M163.5 86.4v.3M163.5 82.4v.3M163.5 84.4v.3M166.1 93.6v.8l.1 .2M166.6 94.2l.4-.1v-.2h-.3l-.1 .1v.5h.4M10 110h2M285 110h2M10 160h2M177 166h108v32h-108zM183.5 168.1l.5 .6M184 167.7l-.6 .6"/>
<path d="M210.7 176.8l.4-.1 .3 .3v.4l-.2 .2-.1 .1-.4-.1M212 176.8l.5-.1 .2 .3v.4l-.1 .2-.1 .1-.5-.1M212 176.2v1.5M214.5 176.1l-1.3 2M214.7 176.7h.6M215.3 176.2l-.3 .1v.1v1.3M215.8 176.7v1M216.2 176.7l-.2 .1-.2 .2M216.7 176.8l.2-.1 .4 .1 .1 .9M217.4 177.1h-.5a.29 .29 0 0 0-.2 .3 .29 .29 0 0 0 .2 .3l.5-.1M218.1 176.8a.37 .37 0 0 1 .6 .1v.8M218.1 176.7v1"/>
<path d="M219.5 176.2v1.5M219.6 177.1l.4 .6M220 176.7l-.5 .6M285 160h2M60 198v2M110 198v2M160 198v2M177 194.5h108M177 191.5h108M177 187.5h108M177 181.5h108M182.5 186.3h.1l-.1 .1"/>
<path d="M182.5 186.3v.1M182.5 185.5v.1M182.5 185.5h.1l-.1 .1M184.7 183.6v.1M184.7 183.6h-.1l.1 .1M184.7 182.8v.1M184.7 182.8h-.1l.1 .1M197 191.5v3M206.4 185.5l-.4-.1-.3 .3v.4l.1 .2 .2 .1 .4-.1M207 185.5l.5-.1 .2 .3v.4l-.1 .2-.1 .1-.5-.1M207 184.9v1.5M210 198v2"/>
<path d="M217.7 193.2h1.2M219.7 192.4a.36 .36 0 0 1 .6 .2 .77 .77 0 0 1-.4 1.2 1 1 0 0 1-.2-1.4zM221.3 192.2l-.3 1.1h.9M221.7 192.8v1M260 198v2M261 191.5v6.5M268.9 196.6h.8M269 195.5l.3-.4v1.5"/>
</g>
<path d="M196.3 188.9h.8M196.7 188.2l-.2 1.7 .1 .2 .1 .1M200.9 188.2l.4 2 .9-2M223.2 188.9a.66 .66 0 0 0-.8 .4l-.1 .5 .1 .2 .2 .2h.4" fill="none" stroke="#000" stroke-width=".4"/>
<path d="M185.6 180.5l.2 .2" fill="none" stroke="#000" stroke-width=".3"/>
<path d="M129.6 69.4h6.6v-4.4a3 3 0 0 1 3-3h35.1v31.4h-35.1a3 3 0 0 1-3-3v-5h-6.6z" fill="none" stroke="#575757" stroke-width=".14"/>
<g font-size="2.8">
<text x="178" y="190.9">Title:</text>
<text x="187.7" y="190.9">HDMI</text>
<text x="197.3" y="190.9">to</text>
<text x="202.6" y="190.9">VGA Passive</text>
<text x="223.9" y="190.9">Adapter</text>
</g>
<g font-size="2.1">
<text x="178" y="169">Black</text>
<text x="185.4" y="169">And</text>
<text x="190.7" y="169">White</text>
<text x="198" y="169">TOP -</text>
<text x="206.6" y="169">Page</text>
<text x="213.4" y="169">1/2</text>
<text x="178" y="178">https://github.com/xtremespb/frank</text>
<text x="178" y="184">Sheet:</text>
<text x="178" y="181.2">Mikhail</text>
<text x="186.2" y="184">Black</text>
<text x="187.6" y="181.2">Matveev</text>
<text x="193.7" y="184">And</text>
<text x="199" y="184">White</text>
<text x="206.2" y="184">TOP</text>
<text x="178" y="186.7">File:</text>
<text x="184.1" y="186.7">hdmi2vgaP.kicad_pcb</text>
<text x="178" y="196.9">KiCad</text>
<text x="178" y="194.1">Size:</text>
<text x="184.7" y="194.1">A4</text>
<text x="185.7" y="196.9">E.D.A.</text>
<text x="193.3" y="196.9">9.0.0</text>
<text x="200" y="194.1">Date:</text>
<text x="207" y="194.1">2025-03-04</text>
<text x="263" y="194.3">Rev:</text>
<text x="263" y="196.9">Id:</text>
<text x="267.1" y="196.9">/1</text>
<text x="269.4" y="194.3">2.01</text>
</g>
<g font-size="1.8">
<text x="35" y="11.9">1</text>
<text x="85" y="11.9">2</text>
<text x="135" y="11.9">3</text>
<text x="185" y="11.9">4</text>
<text x="235" y="11.9">5</text>
<text x="285" y="11.9">6</text>
<text x="10.3" y="35.9">A</text>
<text x="285.4" y="35.9">A</text>
<text x="10.3" y="85.9">B</text>
<text x="285.3" y="85.9">B</text>
<text x="10.3" y="135.9">C</text>
<text x="285.3" y="135.9">C</text>
<text x="10.3" y="185.9">D</text>
<text x="285.3" y="185.9">D</text>
<text x="35" y="199.9">1</text>
<text x="85" y="199.9">2</text>
<text x="135" y="199.9">3</text>
<text x="185" y="199.9">4</text>
<text x="235" y="199.9">5</text>
<text x="285" y="199.9">6</text>
</g>
<g font-size="1.4">
<text x="138.1" y="65.7">H4</text>
<text x="149.9" y="62.2">AV8.4-5</text>
<text x="161.1" y="65.7">H1</text>
<text x="134.1" y="69.4">MountingHole</text>
<text x="157.1" y="69.4">MountingHole</text>
<text x="150.5" y="77.6">300R</text>
<text x="150.5" y="76.3">820R</text>
<text x="159.7" y="74.3">150R</text>
<text x="125" y="79.6" transform="rotate(-90 125 79.6)">HDMI1</text>
<text x="139.5" y="78.3" transform="rotate(-90 139.5 78.3)">J3</text>
<text x="142.1" y="78.3" transform="rotate(-90 142.1 78.3)">J1</text>
<text x="144.8" y="78.3" transform="rotate(-90 144.8 78.3)">J2</text>
<text x="150.5" y="80.3">820R</text>
<text x="151.5" y="78.3">0R</text>
<text x="151.5" y="82.3">0R</text>
<text x="159.7" y="79.6">150R</text>
<text x="159.7" y="83.6">510R</text>
<text x="159.8" y="78.3">51R*</text>
<text x="178.4" y="79.7" transform="rotate(-90 178.4 79.7)">VGA1</text>
<text x="182.9" y="79.2" transform="rotate(-90 182.9 79.2)">VGA</text>
<text x="150.5" y="84.3">820R</text>
<text x="151.5" y="86.3">0R</text>
<text x="156" y="89.6">150R</text>
<text x="159.7" y="87.6">150R</text>
<text x="159.7" y="85.6">150R</text>
<text x="134" y="94.8">MountingHole</text>
<text x="138" y="91.1">H3</text>
<text x="148.2" y="93.8">HDMI</text>
<text x="148.8" y="92.3" transform="rotate(-90 148.8 92.3)">220u</text>
<text x="152.9" y="93.8">LED1K</text>
<text x="157.1" y="94.8">MountingHole</text>
<text x="161.1" y="91.1">H2</text>
</g>
<text font-size="1.2" x="146.4" y="91.3" transform="rotate(-90 146.4 91.3)">C1</text>
<g font-size="1">
<text x="150.3" y="67.9" transform="rotate(-90 150.3 67.9)">SC1</text>
<text x="148.7" y="75.8">R15</text>
<text x="149.3" y="77.8">R1</text>
<text x="157.9" y="75.8">R12</text>
<text x="157.9" y="77.8">R11</text>
<text x="134.5" y="79.1" transform="rotate(-90 134.5 79.1)">HDMI1</text>
<text x="149.3" y="79.8">R2</text>
<text x="149.3" y="81.8">R3</text>
<text x="149.3" y="83.8">R4</text>
<text x="157.9" y="83.8">R10</text>
<text x="158.5" y="79.8">R9</text>
<text x="158.5" y="81.8">R8</text>
<text x="138" y="86.6">J3</text>
<text x="140.7" y="86.6">J1</text>
<text x="143.3" y="86.6">J2</text>
<text x="149.3" y="87.8">R6</text>
<text x="149.3" y="85.8">R5</text>
<text x="154.1" y="87.8">R14</text>
<text x="157.9" y="85.8">R13</text>
<text x="168.6" y="86.2">VGA1</text>
<text x="144.2" y="91.1" transform="rotate(-90 144.2 91.1)">C1</text>
<text x="148.5" y="92">L1</text>
<text x="158.3" y="92">R7</text>
</g>
<g font-size=".7">
<text x="151.8" y="75.6">R15</text>
<text x="152" y="77.6">R1</text>
<text x="161" y="75.6">R12</text>
<text x="161" y="77.6">R11</text>
<text x="152" y="79.6">R2</text>
<text x="152" y="81.6">R3</text>
<text x="152" y="83.6">R4</text>
<text x="161" y="83.6">R10</text>
<text x="161.2" y="79.6">R9</text>
<text x="161.2" y="81.6">R8</text>
<text x="152" y="87.6">R6</text>
<text x="152" y="85.6">R5</text>
<text x="157.3" y="87.6">R14</text>
<text x="161" y="85.6">R13</text>
<text x="151.4" y="91.8">L1</text>
<text x="156.2" y="91.8">R7</text>
</g>
</svg>
